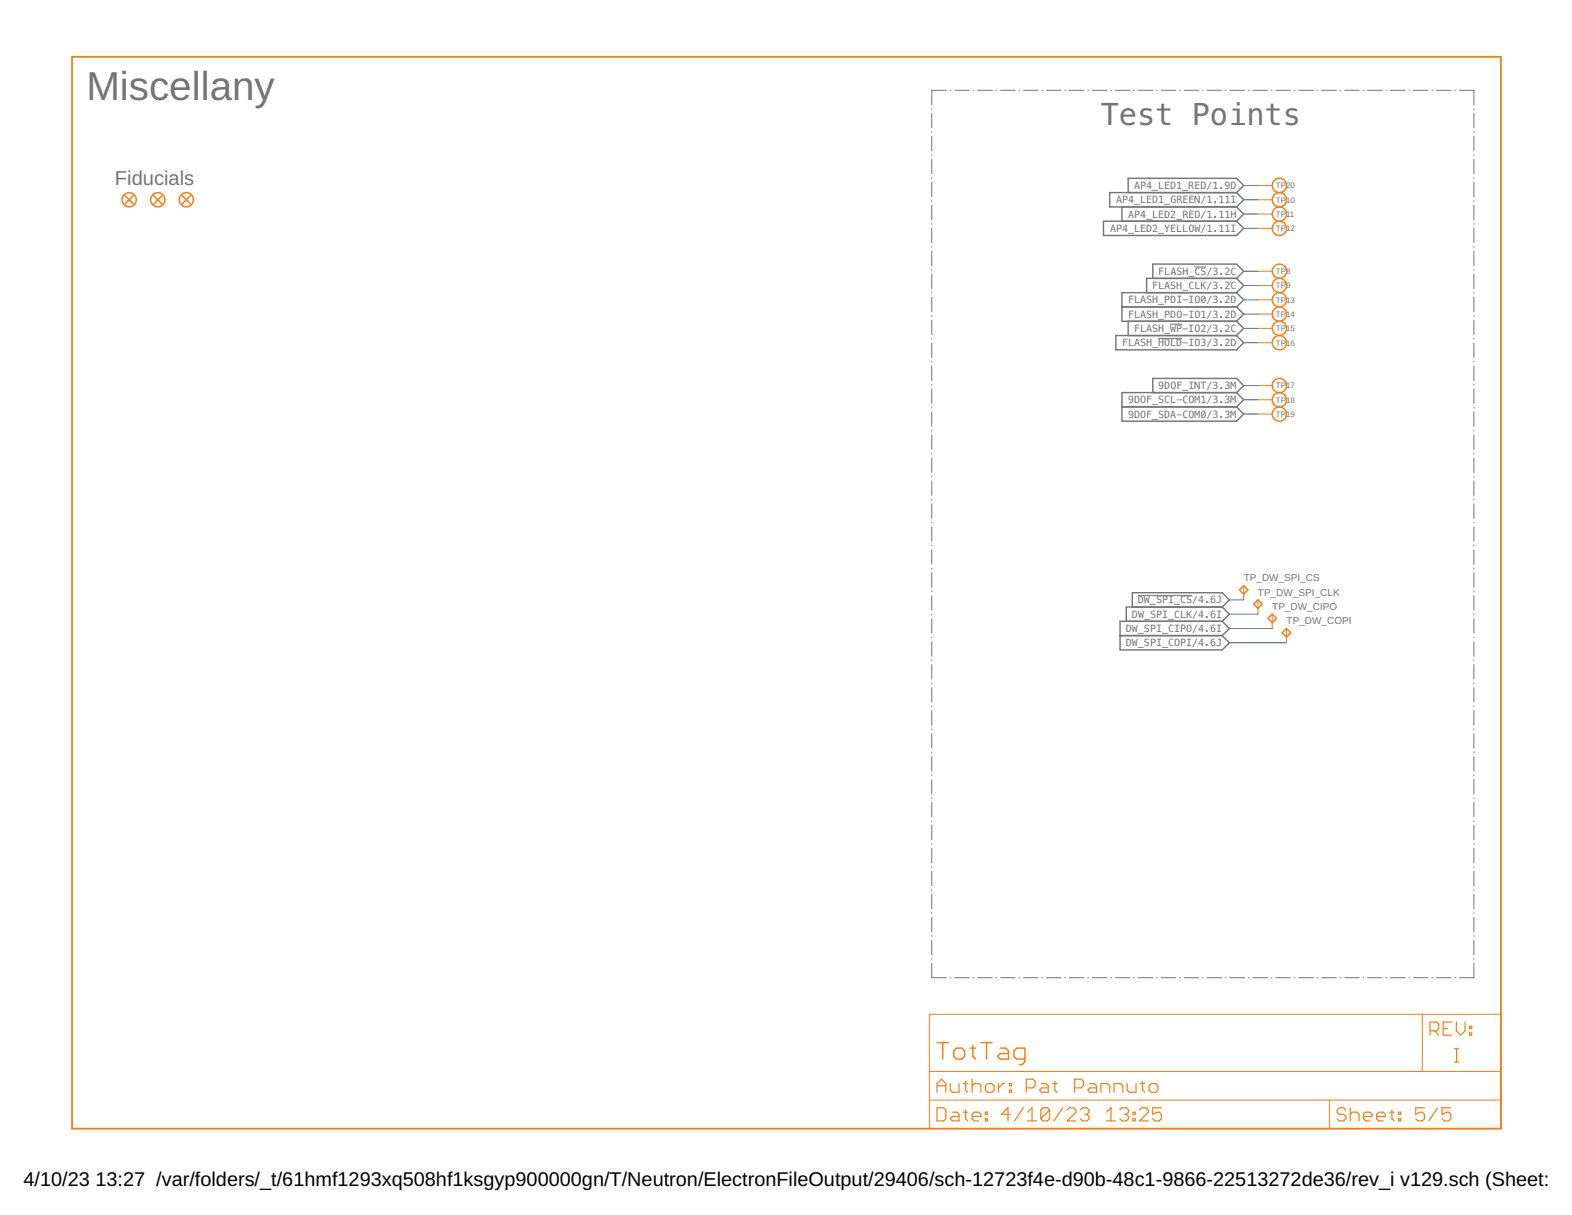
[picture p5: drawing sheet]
<svg xmlns="http://www.w3.org/2000/svg" width="279mm" height="216mm" viewBox="0 0 279 216" stroke-linecap="round" stroke-linejoin="round" font-family="sans-serif">
<g fill="none" stroke="#757575" stroke-width=".18">
<path d="M165.6 19.3v.2M168.2 16h-2.6v2.6M168.9 16h.1M169.7 16h2.6M173 16h.1M173.8 16h2.5M177 16h.2M177.8 16h2.6M181.1 16h.1M181.9 16h2.6M185.2 16h.1M186 16h2.6"/>
<path d="M189.3 16h.1M190.1 16h2.6M193.3 16h.2M194.2 16h2.5M197.4 16h.1M198.2 16h2.6M201.5 16h.1M202.3 16h2.6M205.6 16h.1M206.4 16h2.6M209.6 16h.2M210.5 16h2.5"/>
<path d="M213.7 16h.1M214.5 16h2.6M217.8 16h.1M218.6 16h2.6M221.9 16h.1M222.7 16h2.6M226 16h.1M226.8 16h2.5M230 16h.2M230.8 16h2.6M234.1 16h.2M234.9 16h2.6"/>
<path d="M238.2 16h.1M239 16h2.6M242.3 16h.1M243.1 16h2.6M246.3 16h.2M247.2 16h2.5M250.4 16h.1M251.2 16h2.6M254.5 16h.1M255.3 16h2.6M258.6 16h.1M259.4 16h2.6v2.6"/>
<path d="M262 19.3v.2M165.6 20.1v2.6M165.6 23.4v.1M165.6 24.2v2.6M165.6 27.5v.1M165.6 28.3v2.6M165.6 31.6v.1M165.6 32.4v2.6M165.6 35.6v.2M165.6 36.5v2.6M165.6 39.7v.2M262 20.1v2.6"/>
<path d="M262 23.4v.1M262 24.2v2.6M262 27.5v.1M262 28.3v2.6M262 31.6v.1M262 32.4v2.6M262 35.6v.2M262 36.5v2.6M262 39.7v.2M165.6 40.5v2.6M165.6 43.8v.1M165.6 44.6v2.6"/>
<path d="M165.6 47.9v.1M165.6 48.7v2.6M165.6 52v.1M165.6 52.8v2.6M165.6 56v.2M165.6 56.9v2.6M208 57.6h2.1M212.3 47.4h2.1M262 40.5v2.6M262 43.8v.1M262 44.6v2.6M262 47.9v.1"/>
<path d="M262 48.7v2.6M262 52v.1M262 52.8v2.6M262 56v.2M262 56.9v2.6M165.6 60.1v.2M165.6 61v2.5M165.6 64.2v.1M165.6 65v2.6M165.6 68.3v.1M165.6 69.1v2.6M165.6 72.4v.1"/>
<path d="M165.6 73.2v2.6M165.6 76.5v.1M165.6 77.3v2.6M205.8 60.1h4.3M262 60.1v.2M262 61v2.5M262 64.2v.1M262 65v2.6M262 68.3v.1M262 69.1v2.6M262 72.4v.1M262 73.2v2.6"/>
<path d="M262 76.5v.1M262 77.3v2.6M165.6 80.5v.2M165.6 81.4v2.5M165.6 84.6v.2M165.6 85.4v2.6M165.6 88.7v.1M165.6 89.5v2.6M165.6 92.8v.1M165.6 93.6v2.6M165.6 96.9v.1M165.6 97.7v2.6"/>
<path d="M262 80.5v.2M262 81.4v2.5M262 84.6v.2M262 85.4v2.6M262 88.7v.1M262 89.5v2.6M262 92.8v.1M262 93.6v2.6M262 96.9v.1M262 97.7v2.6M165.6 100.9v.2M165.6 101.8v2.6"/>
<path d="M165.6 105v.2M165.6 105.9v2.5M165.6 109.1v.2M165.6 109.9v2.6M165.6 113.2v.1M165.6 114v2.6M165.6 117.3v.1M165.6 118.1v2.6M202.2 105.8h9.7M262 100.9v.2M262 101.8v2.6M262 105v.2"/>
<path d="M262 105.9v2.5M262 109.1v.2M262 109.9v2.6M262 113.2v.1M262 114v2.6M262 117.3v.1M262 118.1v2.6M165.6 121.4v.1M165.6 122.2v2.6M165.6 125.5v.1M165.6 126.3v2.5M165.6 129.5v.2"/>
<path d="M165.6 130.3v2.6M165.6 133.6v.2M165.6 134.4v2.6M165.6 137.7v.1M165.6 138.5v2.6M262 121.4v.1M262 122.2v2.6M262 125.5v.1M262 126.3v2.5M262 129.5v.2M262 130.3v2.6M262 133.6v.2"/>
<path d="M262 134.4v2.6M262 137.7v.1M262 138.5v2.6M165.6 141.8v.1M165.6 142.6v2.6M165.6 145.9v.1M165.6 146.7v2.5M165.6 149.9v.2M165.6 150.7v2.6M165.6 154v.2M165.6 154.8v2.6M165.6 158.1v.1"/>
<path d="M165.6 158.9v2.6M262 141.8v.1M262 142.6v2.6M262 145.9v.1M262 146.7v2.5M262 149.9v.2M262 150.7v2.6M262 154v.2M262 154.8v2.6M262 158.1v.1M262 158.9v2.6M165.6 162.2v.1"/>
<path d="M165.6 163v2.6M165.6 166.3v.1M165.6 167.1v2.6M165.6 170.3v.2M165.6 171.2v2.5h2.6M168.9 173.7h.1M169.7 173.7h2.6M173 173.7h.1M173.8 173.7h2.5M177 173.7h.2M177.8 173.7h2.6M181.1 173.7h.1"/>
<path d="M181.9 173.7h2.6M185.2 173.7h.1M186 173.7h2.6M189.3 173.7h.1M190.1 173.7h2.6M193.3 173.7h.2M194.2 173.7h2.5M197.4 173.7h.1M198.2 173.7h2.6M201.5 173.7h.1M202.3 173.7h2.6M205.6 173.7h.1"/>
<path d="M206.4 173.7h2.6M209.6 173.7h.2M210.5 173.7h2.5M213.7 173.7h.1M214.5 173.7h2.6M217.8 173.7h.1M218.6 173.7h2.6M221.9 173.7h.1M222.7 173.7h2.6M226 173.7h.1M226.8 173.7h2.5M230 173.7h.2"/>
<path d="M230.8 173.7h2.6M234.1 173.7h.2M234.9 173.7h2.6M238.2 173.7h.1M239 173.7h2.6M242.3 173.7h.1M243.1 173.7h2.6M246.3 173.7h.2M247.2 173.7h2.5M250.4 173.7h.1M251.2 173.7h2.6M254.5 173.7h.1"/>
<path d="M255.3 173.7h2.6M258.6 173.7h.1M262 171.2v2.5h-2.6M262 162.2v.1M262 163v2.6M262 166.3v.1M262 167.1v2.6M262 170.3v.2"/>
</g>
<g fill="none" stroke="#757575" stroke-width=".25">
<path d="M196.1 39.3h23.7l1.2 1.3-1.2 1.2h-23.7zM199.4 36.8v2.5M200.5 34.2v-2.5h19.3l1.2 1.3-1.2 1.2M219.8 34.2l1.2 1.3-1.2 1.3M219.8 34.2h-22.6v2.6h22.6M219.8 36.8l1.2 1.2-1.2 1.3M198.3 59.6h21.5l1.2 1.3-1.2 1.3h-21.5zM199.4 54.5h20.4M200.5 57.1v2.5M204.9 49.5v-2.6h14.9l1.2 1.3-1.2 1.3M219.8 52h-20.4v5.1h20.4M219.8 49.5h-16v2.5"/>
<path d="M219.8 49.5l1.2 1.2-1.2 1.3M219.8 52l1.2 1.3-1.2 1.2M219.8 54.5l1.2 1.3-1.2 1.3M219.8 57.1l1.2 1.3-1.2 1.2M199.4 72.3h20.4M204.9 69.8v-2.6h14.9l1.2 1.3-1.2 1.3M219.8 69.8h-20.4v5h20.4l1.2-1.2-1.2-1.3M219.8 69.8l1.2 1.2-1.2 1.3M199.1 112.9h18.1M201.3 107.9v-2.6h15.9l1.3 1.3-1.3 1.3M217.2 107.9h-17v2.5M217.2 107.9l1.3 1.2-1.3 1.3"/>
<path d="M217.2 110.4h-18.1v5.1h18.1l1.3-1.3-1.3-1.3M217.2 110.4l1.3 1.3-1.3 1.2"/>
</g>
<path d="M12.8 10.1h254v190.5h-254z" fill="none" stroke="#f57c10" stroke-width=".32"/>
<g fill="none" stroke="#f57c10" stroke-width=".21">
<path d="M166.5 196.8h1.2l.4 .4v1.6l-.4 .4h-1.2zM166.5 194.1v-1.5l.8-.8 .8 .8v1.5M166.5 192.9h1.6M168.9 192.6v1.1l.4 .4h1.2v-1.5M169.3 197.6h.8l.4 .4v1.2h-1.2l-.4-.4 .4-.4h1.2M171.2 197.6h.8M171.2 192.6h.8M171.6 192.2v1.5l.4 .4M171.6 197.2v1.6l.4 .4M172.8 198.4h1.5v-.4l-.4-.4h-.7l-.4 .4v.8l.4 .4h.7M172.8 192.9l.4-.3h.7l.4 .3v1.2M172.8 191.8v2.3"/>
<path d="M175.1 197.6h.4v.4h-.4zM175.1 198.8h.4v.4h-.4zM175.5 192.6h.8l.4 .3v.8l-.4 .4h-.8l-.4-.4v-.8zM177.5 192.6v1.5M178.6 192.6h-.4l-.7 .7M179.4 192.6h.4v.3h-.4zM179.4 193.7h.4v.4h-.4zM179.5 198h-1.5l1.2-1.2v2.4M181.9 196.8l-1.6 2.4M182.4 193.3h1.2l.4-.4v-.7l-.4-.4h-1.2v2.3M182.6 197.6l.8-.8v2.4M182.6 199.2h1.6"/>
<path d="M185.1 192.6h.8l.4 .3v1.2h-1.2l-.3-.4 .3-.4h1.2M186.5 197.2v1.6l-.3 .4h-.8l-.4-.4M186.5 197.2l-.3-.4h-.8l-.4 .4v1.6M186.5 197.2l-1.5 1.6M187.1 192.6h.8M187.5 192.2v1.5l.4 .4M188.9 196.8l-1.6 2.4M189.7 197.2l.4-.4h.7l.4 .4v.4l-1.5 1.6h1.5M191 193.3h1.2l.4-.4v-.7l-.4-.4h-1.2v2.3M192 197.2l.4-.4h.8l.4 .4v.4l-.4 .4M192.8 198h.4M193.2 198l.4 .4v.4l-.4 .4h-.8l-.4-.4"/>
<path d="M193.7 192.6h.8l.4 .3v1.2h-1.2l-.4-.4 .4-.4h1.2M195.7 194.1v-1.5h1.1l.4 .3v1.2M196.7 199.2h1.5M196.7 197.6l.8-.8v2.4M198 194.1v-1.5h1.2l.4 .3v1.2M199 197.2l.4-.4h.8l.4 .4v.4l-.4 .4M199.8 198h.4M200.2 198l.4 .4v.4l-.4 .4h-.8l-.4-.4M200.3 192.6v1.1l.4 .4h1.2v-1.5M201.4 197.6h.4v.4h-.4zM201.4 198.8h.4v.4h-.4zM202.5 197.2l.4-.4h.8l.4 .4v.4l-1.6 1.6h1.6"/>
<path d="M202.7 192.6h.8M203.1 192.2v1.5l.4 .4M204.2 192.9l.4-.3h.8l.4 .3v.8l-.4 .4h-.8l-.4-.4zM206.4 196.8h-1.5v1.2l.8-.4h.3l.4 .4v.8l-.4 .4h-.7l-.4-.4M239.2 197.2l-.4-.4h-.8l-.3 .4v.4l.3 .4h.8l.4 .4v.4l-.4 .4h-.8l-.3-.4M240 198l.4-.4h.8l.4 .4v1.2M240 196.8v2.4M242.3 198.4h1.6v-.4l-.4-.4h-.8l-.4 .4v.8l.4 .4h.8M244.7 198.4h1.5v-.4l-.3-.4h-.8l-.4 .4v.8l.4 .4h.8M247 197.6h.8M247.4 197.2v1.6l.4 .4M248.6 197.6h.4v.4h-.4z"/>
<path d="M248.6 198.8h.4v.4h-.4zM253.2 196.8h-1.6v1.2l.8-.4h.4l.4 .4v.8l-.4 .4h-.8l-.4-.4M254.2 183.2h1.1l.4-.4v-.8l-.4-.4h-1.1v2.3M255 183.2l.7 .7M255.5 196.8l-1.5 2.4M256.5 182.8h.8M257.9 196.8h-1.6v1.2l.8-.4h.4l.4 .4v.8l-.4 .4h-.8l-.4-.4M258.1 181.6h-1.6v2.3h1.6M258.5 188.7h.8M258.5 186.4h.8M258.8 181.6v1.6l.8 .7 .8-.7v-1.6M258.9 186.4v2.3"/>
<path d="M261.2 183.6h.4v.3h-.4zM261.2 182.4h.4v.4h-.4z"/>
</g>
<path d="M22.2 34.7l1.5 1.6M23.7 34.7l-1.5 1.6M166.6 185.3h1.9M167.6 185.3v2.9M169.5 186.7l.5-.5h1l.4 .5v1l-.4 .5h-1l-.5-.5zM172.4 186.2h1M172.9 185.8v1.9l.5 .5M174.4 185.3h1.9M175.3 185.3v2.9M177.8 186.2h1l.4 .5v1.5h-1.4l-.5-.5 .5-.5h1.4M182.2 188.2h-1.5l-.5-.5v-1l.5-.5h1.5v2.5l-.5 .5h-.5" fill="none" stroke="#f57c10" stroke-width=".25"/>
<path d="M165.2 180.2h101.6v20.4h-101.6zM165.2 195.5h101.6M165.2 190.4h101.6M236.3 195.5v5.1M252.8 180.2v10.2" fill="none" stroke="#f57c10" stroke-width=".18"/>
<path d="M21.9 34.5a1.39 1.39 0 0 1 2.3 .3 1.39 1.39 0 0 1-.9 2 1.39 1.39 0 0 1-1.7-1.3h.2a1.14 1.14 0 0 1 1.6-1.1 1.14 1.14 0 0 1 .3 1.9 1.14 1.14 0 0 1-1.8-.5l-.1-.3h-.2l.1-.7z" fill-rule="evenodd" fill="#f57c10"/>
<path d="M21.9 34.5l.3-.2 .7-.2 .7 .1 .3 .2 .4 .6v.7l-.4 .9a1.4 1.4 0 0 1-1.4 .2l-.6-.4-.3-.6v-.3h.2l.2-.6a1.08 1.08 0 0 1 .9-.5l.6 .1 .4 .3 .2 .8a1.06 1.06 0 0 1-.6 .9l-.6 .1-.8-.3-.3-.8h-.2v-.4zM21.9 34.5l-.2 .3-.1 .7h.2l.2 .5 .4 .4 .5 .2 .6-.1 .4-.3 .2-.6-.1-.5-.3-.5-.5-.2h-.6l-.6 .5-.2 .6h-.2l.1 .7 .2 .2 .3 .3 .7 .2 .7-.1 .3-.2 .4-.9v-.7l-.4-.6-.3-.2-.7-.1-.7 .2z" fill="#f57c10"/>
<path d="M27.3 34.7l1.5 1.6M28.8 34.7l-1.5 1.6" fill="none" stroke="#f57c10" stroke-width=".25"/>
<path d="M27 34.5a1.39 1.39 0 0 1 2.2 .3 1.39 1.39 0 0 1-.8 2 1.39 1.39 0 0 1-1.8-1.3h.3a1.14 1.14 0 0 1 1.6-1.1 1.14 1.14 0 0 1 .3 1.9 1.14 1.14 0 0 1-1.9-.5v-.3h-.3l.2-.7z" fill-rule="evenodd" fill="#f57c10"/>
<path d="M27 34.5l.6-.3 .4-.1 .6 .1 .3 .2 .4 .6 .1 .7-.5 .9a1.42 1.42 0 0 1-1.3 .2l-.6-.4-.3-.6-.1-.3h.3l.2-.6a1.08 1.08 0 0 1 .9-.5l.5 .1 .5 .3 .2 .8a1.06 1.06 0 0 1-.7 .9l-.5 .1-.8-.3-.3-.8h-.3l.2-.7zM27 34.5l-.2 .3-.2 .7h.3l.2 .5 .3 .4 .6 .2 .5-.1 .5-.3 .2-.6-.1-.5-.3-.5-.5-.2h-.6l-.6 .5-.2 .6h-.3l.2 .7 .2 .2 .6 .4 .4 .1 .6-.1 .3-.2 .5-.9-.1-.7-.4-.6-.3-.2-.6-.1-.4 .1z" fill="#f57c10"/>
<path d="M32.4 34.7l1.5 1.6M33.9 34.7l-1.5 1.6" fill="none" stroke="#f57c10" stroke-width=".25"/>
<path d="M32.1 34.5a1.39 1.39 0 0 1 2.2 .3 1.39 1.39 0 0 1-.8 2 1.39 1.39 0 0 1-1.8-1.3h.3a1.14 1.14 0 0 1 1.6-1.1 1.14 1.14 0 0 1 .3 1.9 1.14 1.14 0 0 1-1.9-.5v-.3h-.3l.2-.7z" fill-rule="evenodd" fill="#f57c10"/>
<path d="M32.1 34.5l.3-.2 .6-.2 .7 .1 .3 .2 .4 .6 .1 .7-.5 .9a1.4 1.4 0 0 1-2.1-.4l-.2-.7h.3v-.3a1.11 1.11 0 0 1 1-.8l.6 .1 .5 .3 .1 .8a1.06 1.06 0 0 1-.6 .9l-.3 .1a1.22 1.22 0 0 1-1-.3l-.3-.8h-.3l.1-.4zM32.1 34.5l-.2 .3-.2 .7h.3l.1 .5 .4 .4 .5 .2 .6-.1 .5-.3 .1-.6v-.5l-.4-.5-.5-.2h-.5l-.5 .3-.3 .8h-.3l.2 .7 .2 .2 .3 .3 .6 .2 .7-.1 .3-.2 .5-.9-.1-.7-.4-.6-.3-.2-.7-.1-.6 .2z" fill="#f57c10"/>
<path d="M220.3 104.8l.7-.7 .8 .7-.8 .8zM222.8 107.4l.8-.8 .7 .8-.7 .7zM225.4 109.9l.7-.8 .8 .8-.8 .8zM227.9 112.4l.8-.7 .7 .7-.7 .8z" fill="none" stroke="#f57c10" stroke-width=".25"/>
<path d="M223.6 35.5h2.5M221 104.1v2.5M223.6 106.6v2.5M226.1 109.1v2.6M228.7 111.7v2.5" fill="none" stroke="#f57c10" stroke-width=".18"/>
<path d="M226.4 34.5a1.4 1.4 0 0 1 2.2 .3 1.4 1.4 0 0 1-.8 2.1 1.4 1.4 0 0 1-1.8-1.4h.3a1.15 1.15 0 0 1 1.6-1.1 1.15 1.15 0 0 1 .2 1.9 1.15 1.15 0 0 1-1.8-.5v-.3h-.3l.2-.7z" fill-rule="evenodd" fill="#f57c10"/>
<path d="M226.4 34.5l.3-.2 .6-.2h.4l.6 .3 .2 .3 .3 .6-.3 1-.8 .6-1-.2-.5-.5-.2-.4v-.3h.3l.1-.6a1.08 1.08 0 0 1 .9-.5l.6 .1a1.17 1.17 0 0 1 .4 1.7l-.4 .3-.6 .1-.7-.3-.3-.8h-.3v-.4zM226.4 34.5l-.2 .3-.2 .7h.3l.1 .5 .6 .6h.6l.5-.2 .4-.5v-.6l-.2-.5-.4-.3-.6-.1-.5 .1-.4 .4-.1 .6h-.3l.2 .7 .5 .5 1 .2 .8-.6 .3-1-.3-.6-.2-.3-.6-.3h-.4l-.6 .2z" fill="#f57c10"/>
<path d="M223.6 38h2.5" fill="none" stroke="#f57c10" stroke-width=".18"/>
<path d="M226.4 37.1a1.4 1.4 0 0 1 2.2 .2 1.4 1.4 0 0 1-.8 2.1 1.4 1.4 0 0 1-1.8-1.4h.3a1.15 1.15 0 0 1 1.6-1 1.15 1.15 0 0 1 .2 1.9 1.15 1.15 0 0 1-1.8-.6v-.3h-.3l.2-.6z" fill-rule="evenodd" fill="#f57c10"/>
<path d="M226.4 37.1l.3-.2 .6-.3 .4 .1 .6 .3 .2 .2 .3 .7-.3 1-.8 .5-1-.2-.5-.5-.2-.3v-.4h.3l.1-.5a1.08 1.08 0 0 1 .9-.6l.6 .1a1.17 1.17 0 0 1 .4 1.7l-.4 .4-.6 .1-.7-.4-.3-.8h-.3v-.3zM226.4 37.1l-.2 .3-.2 .6h.3l.1 .6 .6 .5 .6 .1 .5-.3 .4-.4v-.6l-.2-.5-.4-.4-.6-.1-.5 .2-.4 .4-.1 .5h-.3l.2 .7 .5 .5 1 .2 .8-.5 .3-1-.3-.7-.2-.2-.6-.3-.4-.1-.6 .3z" fill="#f57c10"/>
<path d="M223.6 40.6h2.5" fill="none" stroke="#f57c10" stroke-width=".18"/>
<path d="M226.4 39.6a1.4 1.4 0 0 1 2.2 .3 1.4 1.4 0 0 1-.8 2 1.4 1.4 0 0 1-1.8-1.3h.3a1.15 1.15 0 0 1 1.6-1.1 1.15 1.15 0 0 1 .2 1.9 1.15 1.15 0 0 1-1.8-.5v-.3h-.3l.2-.7z" fill-rule="evenodd" fill="#f57c10"/>
<path d="M226.4 39.6l.6-.4h.7l.6 .3 .4 .6 .1 .6-.3 .7-.5 .4-.7 .2-.6-.2-.3-.3-.2-.2-.2-.7h.3l.1-.6 .4-.4 .5-.2 .6 .1a1.17 1.17 0 0 1 .4 1.8l-.4 .3-.6 .1-.7-.3-.3-.8h-.3v-.4zM226.4 39.6l-.2 .3-.2 .7h.3l.1 .5 .6 .6h.6l.5-.3 .4-.4v-.6l-.2-.5-.4-.4-.6-.1-.5 .2-.4 .4-.1 .6h-.3l.2 .7 .5 .5 1 .2 .8-.6 .3-1-.3-.6-.2-.3-.6-.3h-.4l-.6 .2z" fill="#f57c10"/>
<path d="M223.6 48.2h2.5" fill="none" stroke="#f57c10" stroke-width=".18"/>
<path d="M226.4 47.2a1.4 1.4 0 0 1 2.2 .3 1.4 1.4 0 0 1-.8 2.1 1.4 1.4 0 0 1-1.8-1.4h.3a1.15 1.15 0 0 1 1.6-1.1 1.15 1.15 0 0 1 .2 1.9 1.15 1.15 0 0 1-1.8-.5v-.3h-.3l.2-.7z" fill-rule="evenodd" fill="#f57c10"/>
<path d="M226.4 47.2l.6-.3h1l.7 .8v1a1.46 1.46 0 0 1-1 .9l-.7-.1-.6-.4-.2-.2-.2-.7h.3l.1-.6 .4-.4 .5-.1 .6 .1a1.13 1.13 0 0 1 .6 .8v.6l-.4 .5-.5 .2h-.6l-.6-.6-.1-.5h-.3v-.4zM226.4 47.2l-.2 .3-.2 .7h.3l.1 .5 .4 .4 .5 .2 .6-.1 .4-.3 .2-.6v-.5l-.4-.5-.5-.2h-.6l-.6 .5-.1 .6h-.3l.2 .7 .2 .2 .6 .4 .7 .1 .8-.6 .3-1-.3-.6-.2-.3-.6-.3h-.4l-.6 .2z" fill="#f57c10"/>
<path d="M223.6 50.7h2.5" fill="none" stroke="#f57c10" stroke-width=".18"/>
<path d="M226.4 49.8a1.4 1.4 0 0 1 2.2 .2 1.4 1.4 0 0 1-.8 2.1 1.4 1.4 0 0 1-1.8-1.4h.3a1.15 1.15 0 0 1 1.6-1 1.15 1.15 0 0 1 .2 1.9 1.15 1.15 0 0 1-1.8-.6v-.3h-.3l.2-.6z" fill-rule="evenodd" fill="#f57c10"/>
<path d="M226.4 49.8l.6-.4 1 .1 .7 .7v1a1.46 1.46 0 0 1-1 .9l-.7-.1-.6-.3-.4-1h.3l.1-.5 .4-.4 .5-.2 .6 .1a1.13 1.13 0 0 1 .6 .9v.6l-.4 .4-.5 .3-.6-.1-.6-.5-.1-.6h-.3v-.3zM226.4 49.8l-.2 .3-.2 .6h.3l.1 .6 .4 .4 .5 .2 .6-.1 .4-.4 .2-.5v-.6l-.4-.5-.5-.2h-.6l-.6 .6-.1 .5h-.3l.4 1 .9 .4h.4l.6-.3 .4-.6 .1-.3-.1-.7-.2-.3-.8-.5h-.7z" fill="#f57c10"/>
<path d="M223.6 53.3h2.5" fill="none" stroke="#f57c10" stroke-width=".18"/>
<path d="M226.4 52.3a1.4 1.4 0 0 1 2.2 .3 1.4 1.4 0 0 1-.8 2 1.4 1.4 0 0 1-1.8-1.3h.3a1.15 1.15 0 0 1 1.6-1.1 1.15 1.15 0 0 1 .2 1.9 1.15 1.15 0 0 1-1.8-.5v-.3h-.3l.2-.7z" fill-rule="evenodd" fill="#f57c10"/>
<path d="M226.4 52.3l.6-.4h.7l.6 .3 .4 .5 .1 .7-.3 .7-.5 .4-.7 .2-.9-.5-.4-.9h.3l.1-.6 .4-.4 .5-.2 .6 .1a1.13 1.13 0 0 1 .6 .9v.6l-.4 .4-.5 .3h-.6l-.6-.6-.1-.5h-.3v-.4zM226.4 52.3l-.2 .3-.2 .7h.3l.1 .5 .4 .4 .5 .2 .6-.1 .4-.4 .2-.5v-.5l-.4-.5-.5-.2h-.6l-.6 .5-.1 .6h-.3l.4 .9 .9 .5 1-.3 .4-.6 .1-.4-.1-.7-.2-.2-.8-.6h-.7z" fill="#f57c10"/>
<path d="M223.6 55.8h2.5" fill="none" stroke="#f57c10" stroke-width=".18"/>
<path d="M226.4 54.8a1.4 1.4 0 0 1 2.2 .3 1.4 1.4 0 0 1-.8 2.1 1.4 1.4 0 0 1-1.8-1.4h.3a1.15 1.15 0 0 1 1.6-1.1 1.15 1.15 0 0 1 .2 1.9 1.15 1.15 0 0 1-1.8-.5v-.3h-.3v-.3z" fill-rule="evenodd" fill="#f57c10"/>
<path d="M226.4 54.8l.6-.3 .7-.1 .6 .3 .4 .6 .1 .7-.3 .6-.5 .5-.7 .1-.9-.4-.4-1h.3l.1-.5 .4-.5 .5-.1 .6 .1a1.13 1.13 0 0 1 .6 .9v.5a1.14 1.14 0 0 1-.9 .7l-.8-.1-.4-.4-.1-.6h-.3v-.3zM226.4 54.8l-.4 .7v.3h.3l.1 .6 .4 .4 .5 .2 .6-.2 .4-.3 .2-.6v-.5l-.4-.5-.5-.2h-.6l-.6 .6-.1 .5h-.3l.4 1 .6 .3 .7 .1 .8-.6 .2-.3 .1-.7-.3-.6-.2-.3-.6-.3h-.4z" fill="#f57c10"/>
<path d="M223.6 58.4h2.5" fill="none" stroke="#f57c10" stroke-width=".18"/>
<path d="M226.4 57.4a1.4 1.4 0 0 1 2.2 .2 1.4 1.4 0 0 1-.8 2.1 1.4 1.4 0 0 1-1.8-1.3h.3a1.15 1.15 0 0 1 1.6-1.1 1.15 1.15 0 0 1 .2 1.9 1.15 1.15 0 0 1-1.8-.6v-.2h-.3v-.4z" fill-rule="evenodd" fill="#f57c10"/>
<path d="M226.4 57.4l.6-.4h.7l.6 .3 .4 .5 .1 .7-.3 .7-.5 .4-.7 .1-.9-.4-.4-.9h.3l.1-.6 .4-.4 .5-.2 .6 .1a1.14 1.14 0 0 1 .5 1.6 1.14 1.14 0 0 1-1.6 .4l-.4-.4-.1-.5h-.3v-.4zM226.4 57.4l-.4 .6v.4h.3l.1 .5 .4 .4 .5 .2 .6-.1 .4-.4 .2-.5v-.6l-.4-.4-.5-.3-.6 .1-.6 .5-.1 .6h-.3l.4 .9 .6 .4h.7l.8-.5 .2-.3 .1-.7-.3-.7-.2-.2-.6-.3h-.4z" fill="#f57c10"/>
<path d="M223.6 60.9h2.5" fill="none" stroke="#f57c10" stroke-width=".18"/>
<path d="M226.4 59.9a1.4 1.4 0 0 1 2.2 .3 1.4 1.4 0 0 1-.8 2 1.4 1.4 0 0 1-1.8-1.3h.3a1.15 1.15 0 0 1 1.6-1.1 1.15 1.15 0 0 1 .2 1.9 1.15 1.15 0 0 1-1.8-.5v-.3h-.3v-.4z" fill-rule="evenodd" fill="#f57c10"/>
<path d="M226.4 59.9l.6-.3 .7-.1 .6 .3 .4 .6 .1 .7-.3 .6-.5 .4-.7 .2-.9-.5-.4-.9h.3l.1-.6 .4-.4 .5-.1 .6 .1a1.14 1.14 0 0 1 .5 1.5 1.14 1.14 0 0 1-1.6 .4l-.4-.4-.1-.5h-.3v-.4zM226.4 59.9l-.4 .6v.4h.3l.1 .5 .4 .4 .5 .2 .6-.1 .4-.3 .2-.6v-.5l-.4-.5-.5-.2h-.6l-.6 .5-.1 .6h-.3l.4 .9 .6 .4 .7 .1 .8-.6 .2-.3 .1-.7-.3-.6-.2-.3-.6-.3h-.4z" fill="#f57c10"/>
<path d="M223.6 68.5h2.5" fill="none" stroke="#f57c10" stroke-width=".18"/>
<path d="M226.4 67.5a1.4 1.4 0 0 1 2.2 .3 1.4 1.4 0 0 1-.8 2.1 1.4 1.4 0 0 1-1.8-1.4h.3a1.15 1.15 0 0 1 1.6-1.1 1.15 1.15 0 0 1 .2 1.9 1.15 1.15 0 0 1-1.8-.5v-.3h-.3v-.3z" fill-rule="evenodd" fill="#f57c10"/>
<path d="M226.4 67.5l.9-.4 .7 .1 .7 .8 .1 .7-.1 .3-.4 .6-.6 .3h-.4l-.9-.4-.4-.6v-.4h.3a1.18 1.18 0 0 1 1.3-1.1 1.15 1.15 0 0 1 .9 1.2 1.15 1.15 0 0 1-1.2 1.1 1.15 1.15 0 0 1-1-1.2h-.3v-.3zM226.4 67.5l-.4 .7v.3h.3l.1 .6 .4 .4 .5 .1 .6-.1 .4-.3 .2-.6v-.5l-.4-.5-.5-.2h-.6l-.6 .5-.1 .6h-.3l.4 1 .6 .3 .7 .1 .8-.6 .2-.3 .1-.7-.1-.3-.4-.6-.6-.3h-.4z" fill="#f57c10"/>
<path d="M223.6 71h2.5" fill="none" stroke="#f57c10" stroke-width=".18"/>
<path d="M226.4 70.1a1.4 1.4 0 0 1 2.2 .2 1.4 1.4 0 0 1-.8 2.1 1.4 1.4 0 0 1-1.8-1.4h.3a1.15 1.15 0 0 1 1.6-1 1.15 1.15 0 0 1 .2 1.9 1.15 1.15 0 0 1-1.8-.6v-.3h-.3z" fill-rule="evenodd" fill="#f57c10"/>
<path d="M226.4 70.1l.9-.4 .7 .1 .7 .7 .1 .7-.1 .4-.4 .5-.6 .3h-.4l-.9-.4-.4-.6v-.4h.3a1.18 1.18 0 0 1 1.3-1.1 1.14 1.14 0 0 1 .7 1.8 1.14 1.14 0 0 1-1.9-.1l-.1-.6h-.3zM226.4 70.1l-.4 .9h.3l.1 .6 .4 .4 .5 .2 .6-.1 .4-.4 .2-.5v-.6l-.4-.4-.5-.3-.6 .1-.6 .5-.1 .5h-.3v.4l.4 .6 .6 .4h.7l.8-.5 .2-.3 .1-.7-.1-.4-.4-.5-.6-.3h-.4z" fill="#f57c10"/>
<path d="M223.6 73.6h2.5" fill="none" stroke="#f57c10" stroke-width=".18"/>
<path d="M226.4 72.6a1.4 1.4 0 0 1 2.2 .3 1.4 1.4 0 0 1-.8 2 1.4 1.4 0 0 1-1.8-1.3h.3a1.15 1.15 0 0 1 1.6-1.1 1.15 1.15 0 0 1 .2 1.9 1.15 1.15 0 0 1-1.8-.5v-.3h-.3z" fill-rule="evenodd" fill="#f57c10"/>
<path d="M226.4 72.6l.9-.4h.4l.6 .3 .4 .6 .1 .3-.1 .7-.2 .3-.8 .6-.7-.1-.6-.4-.4-.6v-.3h.3l.3-.8a1.15 1.15 0 0 1 1-.3 1.14 1.14 0 0 1 .9 1.1 1.14 1.14 0 0 1-.9 1.1 1.03 1.03 0 0 1-1-.3l-.3-.8h-.3zM226.4 72.6l-.4 1h.3l.1 .5 .4 .4 .5 .2 .6-.1 .4-.3 .2-.6v-.5l-.4-.5-.5-.2h-.6l-.6 .5-.1 .6h-.3v.3l.4 .6 .6 .4 .7 .1 .8-.6 .2-.3 .1-.7-.1-.3-.4-.6-.6-.3h-.4z" fill="#f57c10"/>
<path d="M223.6 33h2.5" fill="none" stroke="#f57c10" stroke-width=".18"/>
<path d="M226.4 32a1.4 1.4 0 0 1 2.2 .2 1.4 1.4 0 0 1-.8 2.1 1.4 1.4 0 0 1-1.8-1.3h.3a1.15 1.15 0 0 1 1.6-1.1 1.15 1.15 0 0 1 .2 1.9 1.15 1.15 0 0 1-1.8-.6v-.2h-.3l.2-.7z" fill-rule="evenodd" fill="#f57c10"/>
<path d="M226.4 32l.3-.2 .6-.2h.4l.6 .3 .2 .2 .3 .7-.3 1-.8 .5-1-.2-.5-.5-.2-.3v-.3h.3l.1-.6a1.08 1.08 0 0 1 .9-.6l.6 .1a1.17 1.17 0 0 1 .4 1.7l-.4 .4-.6 .1-.7-.4-.3-.7h-.3v-.4zM226.4 32l-.2 .3-.2 .7h.3l.1 .5 .6 .5 .6 .1 .5-.3 .4-.4v-.6l-.2-.5-.4-.4-.6-.1-.5 .2-.4 .4-.1 .6h-.3l.2 .6 .5 .5 1 .2 .8-.5 .3-1-.3-.7-.2-.2-.6-.3h-.4l-.6 .2z" fill="#f57c10"/>
<g fill="none" stroke="#009292" stroke-width=".18">
<path d="M221 35.5h2.6M221 38h2.6M221 33h2.6M221 40.6h2.6M221 48.2h2.6M221 50.7h2.6M221 53.3h2.6M221 55.8h2.6M221 58.4h2.6M221 60.9h2.6M221 68.5h2.6M221 71h2.6"/>
<path d="M221 73.6h2.6M218.5 106.6h2.5M218.5 109.1h5.1M218.5 111.7h7.6M218.5 114.2h10.2"/>
</g>
<text font-size="7.2" fill="#757575" x="15.3" y="17.7">Miscellany</text>
<text font-size="5.4" fill="#757575" x="195.6" y="22.2">Test Points</text>
<text font-size="3.6" fill="#757575" x="20.4" y="33">Fiducials</text>
<g font-size="3.5">
<text x="4.2" y="210.7">4/10/23</text>
<text x="17" y="210.7">13:27 /var/folders/_t/61hmf1293xq508hf1ksgyp900000gn/T/Neutron/ElectronFileOutput/29406/sch-12723f4e-d90b-48c1-9866-22513272de36/rev_i v129.sch (Sheet: 5/5</text>
</g>
<g font-size="1.8" fill="#757575">
<text x="201.6" y="33.6">AP4_LED1_RED/1.9D</text>
<text x="197.3" y="41.2">AP4_LED2_YELLOW/1.11I</text>
<text x="198.4" y="36.1">AP4_LED1_GREEN/1.11I</text>
<text x="200.5" y="38.7">AP4_LED2_RED/1.11H</text>
<text x="200.5" y="53.9">FLASH_PDI-IO0/3.2D</text>
<text x="204.8" y="51.4">FLASH_CLK/3.2C</text>
<text x="205.9" y="48.8">FLASH_CS/3.2C</text>
<text x="200.5" y="56.4">FLASH_PDO-IO1/3.2D</text>
<text x="201.6" y="59">FLASH_WP-IO2/3.2C</text>
<text x="199.4" y="61.5">FLASH_HOLD-IO3/3.2D</text>
<text x="200.5" y="71.7">9DOF_SCL-COM1/3.3M</text>
<text x="205.9" y="69.1">9DOF_INT/3.3M</text>
<text x="200.5" y="74.2">9DOF_SDA-COM0/3.3M</text>
<text x="202.3" y="107.2">DW_SPI_CS/4.6J</text>
<text x="221" y="103.3">TP_DW_SPI_CS</text>
<text x="223.6" y="105.8">TP_DW_SPI_CLK</text>
<text x="200.1" y="112.3">DW_SPI_CIPO/4.6I</text>
<text x="201.2" y="109.8">DW_SPI_CLK/4.6I</text>
<text x="226.1" y="108.4">TP_DW_CIPO</text>
<text x="228.7" y="110.9">TP_DW_COPI</text>
<text x="200.1" y="114.9">DW_SPI_COPI/4.6J</text>
</g>
<g font-size="1.4" fill="#757575">
<text x="226.8" y="33.5">TP20</text>
<text x="226.8" y="36">TP10</text>
<text x="226.8" y="38.5">TP11</text>
<text x="226.8" y="41.1">TP12</text>
<text x="226.8" y="48.7">TP8</text>
<text x="226.8" y="51.2">TP9</text>
<text x="226.8" y="53.8">TP13</text>
<text x="226.8" y="56.3">TP14</text>
<text x="226.8" y="58.9">TP15</text>
<text x="226.8" y="61.4">TP16</text>
<text x="226.8" y="69">TP17</text>
<text x="226.8" y="71.6">TP18</text>
<text x="226.8" y="74.1">TP19</text>
</g>
</svg>
